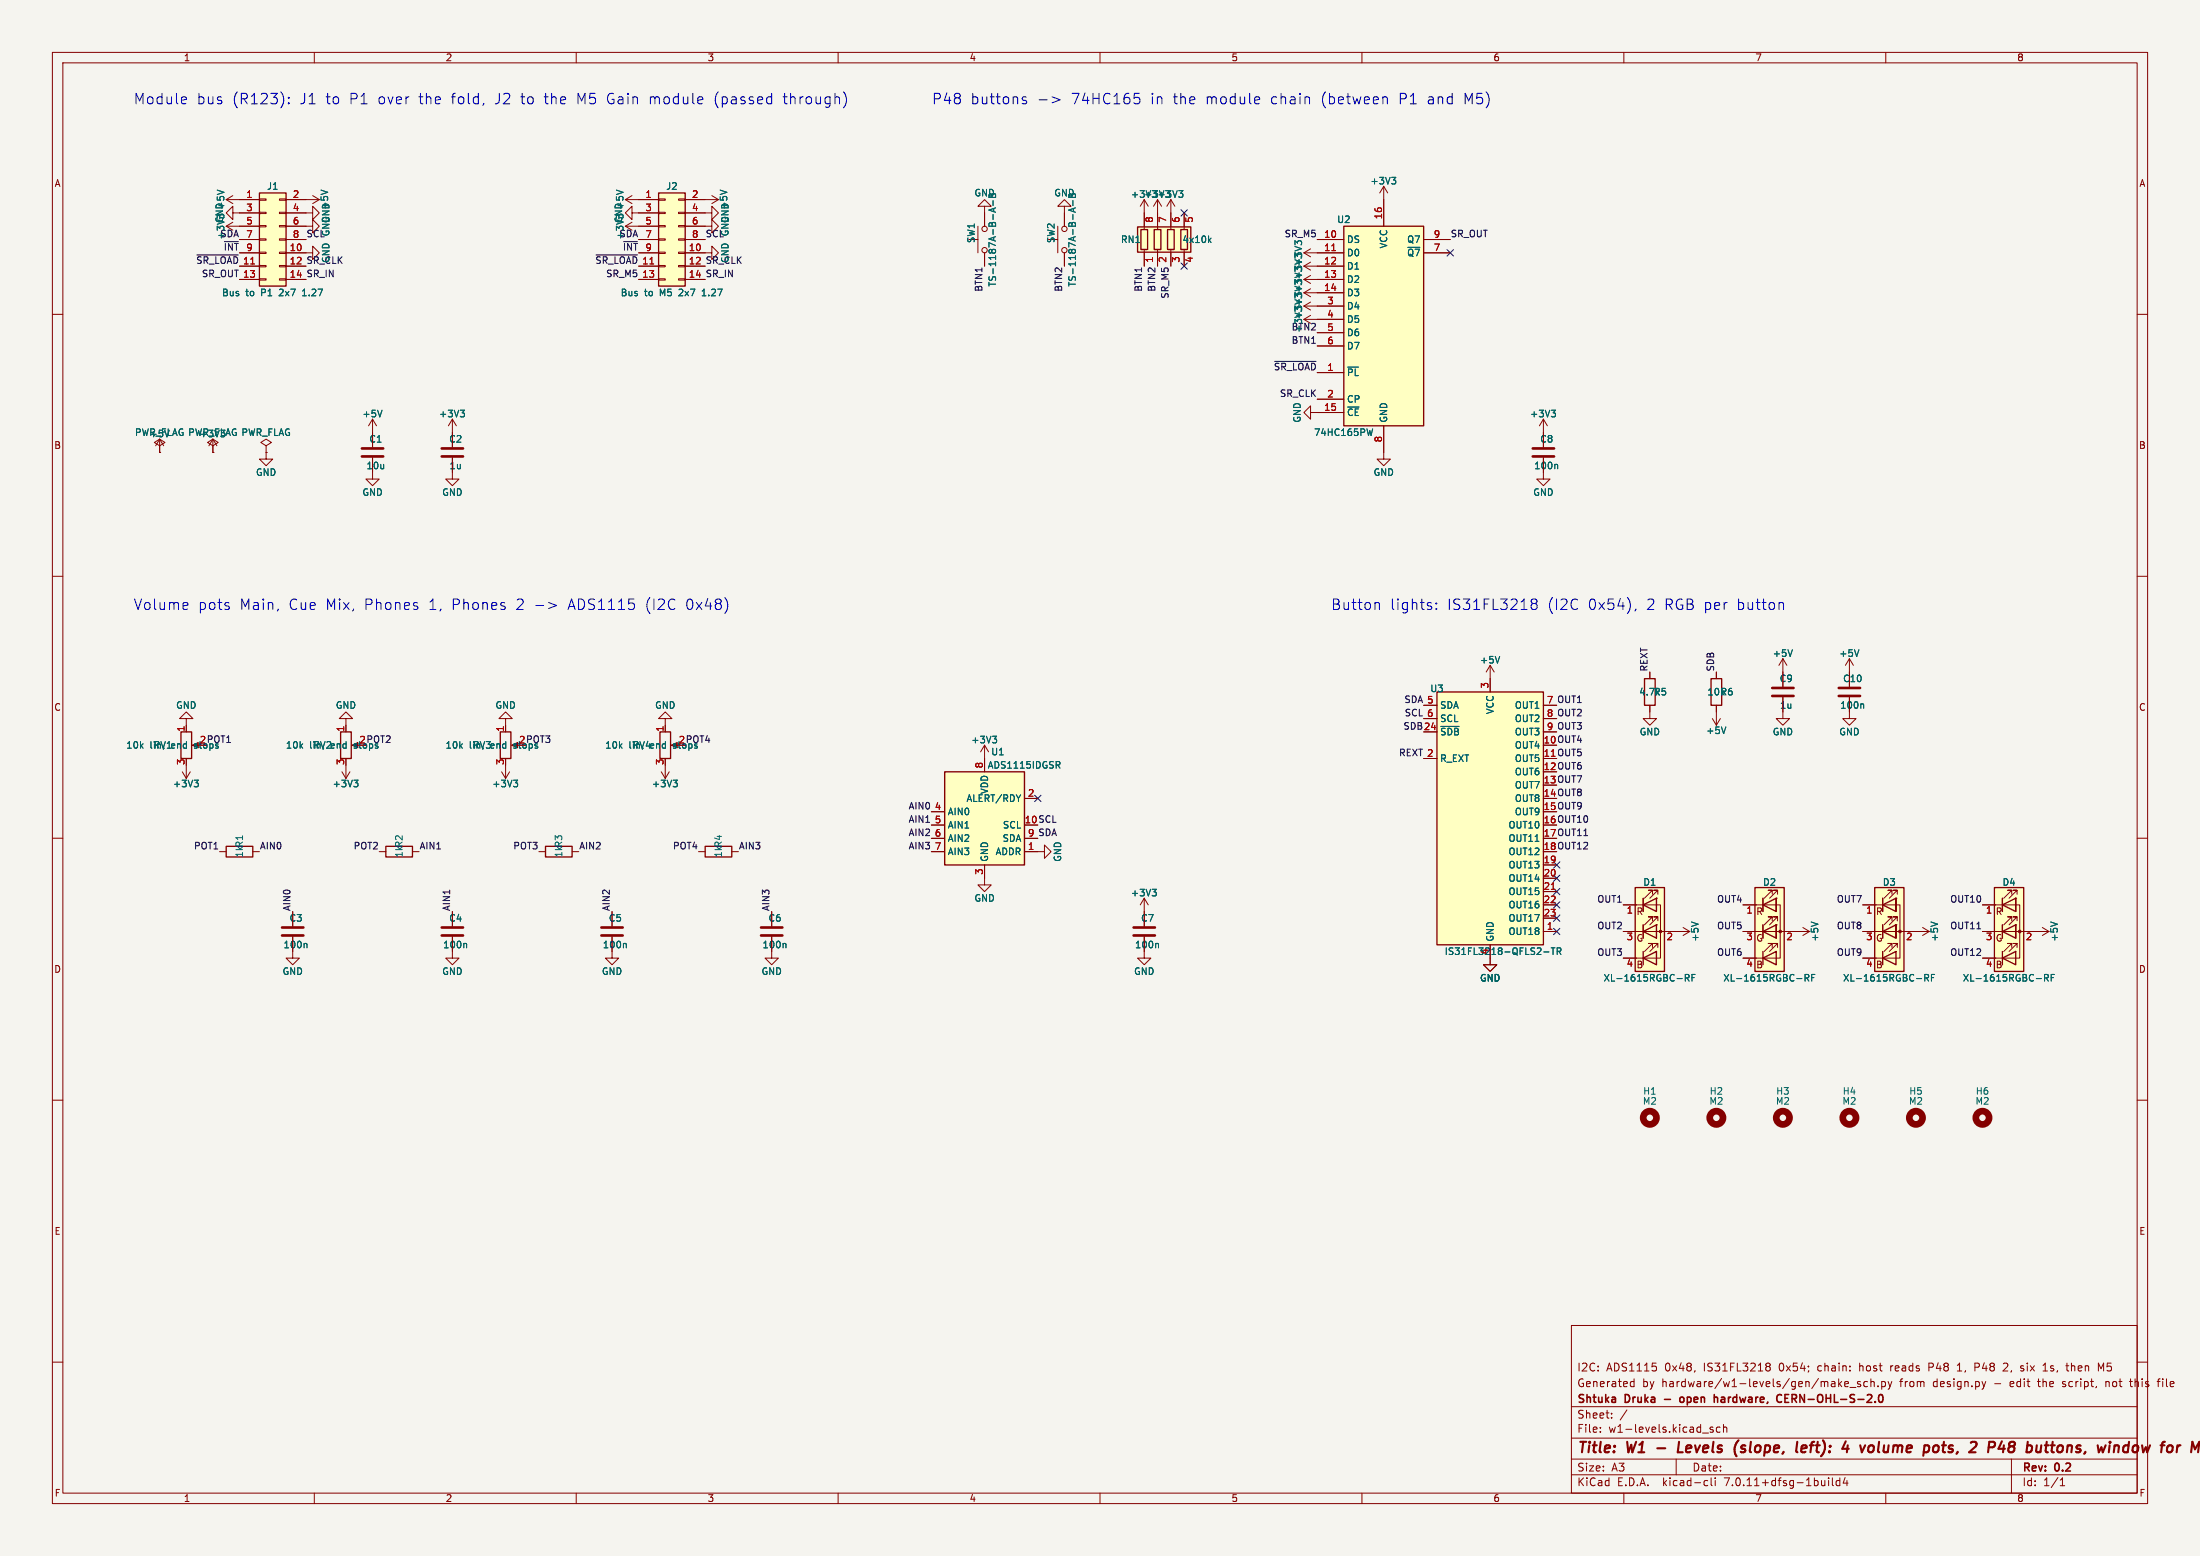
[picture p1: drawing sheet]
<svg xmlns="http://www.w3.org/2000/svg" width="420mm" height="297mm" viewBox="0 0 420 297" stroke-linecap="round" stroke-linejoin="round" font-family="sans-serif">
<path d="M0 0h420v297h-420z" fill="#f5f4ef" stroke="#f5f4ef" stroke-width=".19"/>
<g fill="none" stroke="#840000" stroke-width=".19">
<path d="M10 10h400v277h-400zM12 12h396v273h-396zM60 10v2M110 10v2M160 10v2M210 10v2M260 10v2M310 10v2M360 10v2M43.2 38.1h6.3M43.2 38.1l1.2 .8M44.4 37.3l-1.2 .8"/>
<path d="M49.5 38h1.3v.2h-1.3zM53.3 38h1.3v.2h-1.3zM54.6 38.1h6.4M59.7 37.3l1.3 .8M61 38.1l-1.3 .8M119.4 38.1l1.2 .8M119.4 38.1h6.3M120.6 37.3l-1.2 .8M125.7 38h1.3v.2h-1.3zM129.5 38h1.3v.2h-1.3zM130.8 38.1h6.4M135.9 37.3l1.3 .8"/>
<path d="M137.2 38.1l-1.3 .8M188 39.4h1.2l-1.2-1.3-1.3 1.3h1.3v3.8M203.2 39.4h1.3l-1.3-1.3-1.3 1.3h1.3v3.8M218.4 38.1v5.7M218.4 38.1l-.7 1.3M218.4 38.1l.8 1.3M221 38.1l-.8 1.3M221 38.1v5.7M221 38.1l.7 1.3M223.5 38.1v5.7M223.5 38.1l-.7 1.3M223.5 38.1l.8 1.3"/>
<path d="M264.2 35.6l-.8 1.2M264.2 35.6v7.6M264.2 35.6l.7 1.2M10 60h2M43.2 43.2h6.3M43.2 43.2l1.2 .7M44.4 40.6v-1.2l-1.2 1.2 1.2 1.3v-1.3h5.1M44.4 42.4l-1.2 .8M45.7 50.8h3.8M45.7 53.3h3.8M45.7 48.3h3.8M45.7 45.7h3.8"/>
<path d="M49.5 53.2h1.3v.3h-1.3zM49.5 50.7h1.3v.2h-1.3zM49.5 48.1h1.3v.3h-1.3zM49.5 45.6h1.3v.2h-1.3zM49.5 43.1h1.3v.2h-1.3zM49.5 40.5h1.3v.3h-1.3zM53.3 53.2h1.3v.3h-1.3zM53.3 50.7h1.3v.2h-1.3zM53.3 48.1h1.3v.3h-1.3zM53.3 45.6h1.3v.2h-1.3zM53.3 43.1h1.3v.2h-1.3zM53.3 40.5h1.3v.3h-1.3z"/>
<path d="M54.6 40.6h5.1v-1.2l1.3 1.2-1.3 1.3v-1.3M54.6 43.2h5.1v-1.3l1.3 1.3-1.3 1.3v-1.3M54.6 48.3h5.1v-1.3l1.3 1.3-1.3 1.2v-1.2M54.6 50.8h3.8M54.6 53.3h3.8M54.6 45.7h3.8M119.4 43.2l1.2 .7M119.4 43.2h6.3M120.6 40.6v-1.2l-1.2 1.2 1.2 1.3v-1.3h5.1M120.6 42.4l-1.2 .8M121.9 50.8h3.8M121.9 53.3h3.8"/>
<path d="M121.9 48.3h3.8M121.9 45.7h3.8M125.7 53.2h1.3v.3h-1.3zM125.7 50.7h1.3v.2h-1.3zM125.7 48.1h1.3v.3h-1.3zM125.7 45.6h1.3v.2h-1.3zM125.7 43.1h1.3v.2h-1.3zM125.7 40.5h1.3v.3h-1.3zM129.5 53.2h1.3v.3h-1.3zM129.5 50.7h1.3v.2h-1.3zM129.5 48.1h1.3v.3h-1.3zM129.5 45.6h1.3v.2h-1.3z"/>
<path d="M129.5 43.1h1.3v.2h-1.3zM129.5 40.5h1.3v.3h-1.3zM130.8 48.3h5.1v-1.3l1.3 1.3-1.3 1.2v-1.2M130.8 40.6h5.1v-1.2l1.3 1.2-1.3 1.3v-1.3M130.8 43.2h5.1v-1.3l1.3 1.3-1.3 1.3v-1.3M130.8 50.8h3.8M130.8 53.3h3.8M130.8 45.7h3.8M186.7 43.2v5.1M188 48.3v2.5M201.9 43.2v5.1M203.2 48.3v2.5"/>
<path d="M218.4 47.6v3.2M221 47.6v3.2M223.5 47.6v3.2M226.1 40.6v3.2M226.1 47.6v3.2M248.9 50.8l1.3 .8M248.9 50.8h7.6M248.9 55.9l1.3 .7M248.9 55.9h7.6M248.9 58.4l1.3 .8M248.9 58.4h7.6M248.9 53.3l1.3 .8"/>
<path d="M248.9 53.3h7.6M248.9 48.3l1.3 .7M248.9 48.3h7.6M250.2 50l-1.3 .8M250.2 55.1l-1.3 .8M250.2 57.7l-1.3 .7M250.2 52.6l-1.3 .7M250.2 47.5l-1.3 .8M251.5 45.7h5M271.8 48.3h5.1M271.8 45.7h5.1M408 60h2"/>
<path d="M248.9 61l1.3 .7M248.9 61h7.6M250.2 78.7v-1.2l-1.3 1.2 1.3 1.3v-1.3h6.3M250.2 60.2l-1.3 .8M251.5 71.1h5M251.5 76.2h5M251.5 63.5h5M251.5 66h5M30.5 85.1l1-.6-1-.7-1 .7 1 .6v1.3M30.5 86.4h.1M30.5 83.8l-.8 1.3M30.5 83.8v2.6"/>
<path d="M30.5 83.8l.7 1.3M40.6 85.1l1.1-.6-1.1-.7-1 .7 1 .6v1.3M40.6 86.4h.1M40.6 83.8l-.7 1.3M40.6 83.8v2.6M40.6 83.8l.8 1.3M50.8 86.4v1.2h1.3l-1.3 1.3-1.3-1.3h1.3M50.8 85.1l1-.6-1-.7-1 .7 1 .6v1.3M50.8 86.4h.1M71.1 87.4v4h1.3l-1.3 1.3-1.3-1.3h1.3M71.1 80v5.3M71.1 80l-.7 1.3"/>
<path d="M71.1 80l.8 1.3M86.4 87.4v4h1.2l-1.2 1.3-1.3-1.3h1.3M86.4 80v5.3M86.4 80l-.8 1.3M86.4 80l.7 1.3M264.2 81.3v6.3h1.2l-1.2 1.3-1.3-1.3h1.3M294.6 87.4v4h1.3l-1.3 1.3-1.2-1.3h1.2M294.6 80v5.3M294.6 80l-.7 1.3M294.6 80l.8 1.3M10 110h2M408 110h2"/>
<path d="M35.6 137.2h1.2l-1.2-1.3-1.3 1.3h1.3v2.5M66 137.2h1.3l-1.3-1.3-1.2 1.3h1.2v2.5M96.5 137.2h1.3l-1.3-1.3-1.3 1.3h1.3v2.5M127 137.2h1.3l-1.3-1.3-1.3 1.3h1.3v2.5M271.8 139.7h2.5M271.8 134.6h2.5M271.8 137.2h2.5M284.5 127l-.8 1.3M284.5 127v5.1M284.5 127l.7 1.3M294.6 139.7h2.6M294.6 134.6h2.6"/>
<path d="M294.6 137.2h2.6M315 134.6v2.6h1.2l-1.2 1.2-1.3-1.2h1.3M315 128.3v1.2M326.9 137.2l.8 1.2M327.7 128.3v1.2M327.7 134.6v3.8M328.4 137.2l-.7 1.2M340.4 133.1v4.1h1.2l-1.2 1.2-1.3-1.2h1.3M340.4 125.7l-.8 1.3M340.4 125.7v5.4M340.4 125.7l.7 1.3M353.1 133.1v4.1h1.2l-1.2 1.2-1.3-1.2h1.3"/>
<path d="M353.1 125.7v5.4M353.1 125.7l-.8 1.3M353.1 125.7l.7 1.3M10 160h2M34.8 147.3l.8 1.3M35.6 146.1v2.5M36.3 147.3l-.7 1.3M65.3 147.3l.7 1.3M66 146.1v2.5M66.8 147.3l-.8 1.3M95.8 147.3l.7 1.3M96.5 146.1v2.5"/>
<path d="M97.3 147.3l-.8 1.3M126.2 147.3l.8 1.3M127 146.1v2.5M127.8 147.3l-.8 1.3M177.8 154.9h2.5M177.8 157.5h2.5M188 142.2v5.1M188 142.2l-.8 1.3M188 142.2l.7 1.3M195.6 152.4h2.5M271.8 144.8h2.5M408 160h2"/>
<path d="M41.9 162.6h1.3M48.3 162.6h1.2M55.9 178.8v4.1h1.2l-1.2 1.3-1.3-1.3h1.3M55.9 174v2.8M72.4 162.6h1.3M78.7 162.6h1.3M86.4 178.8v4.1h1.2l-1.2 1.3-1.3-1.3h1.3M86.4 174v2.8M102.9 162.6h1.2M109.2 162.6h1.3M116.8 178.8v4.1h1.3l-1.3 1.3-1.2-1.3h1.2M116.8 174v2.8"/>
<path d="M133.3 162.6h1.3M139.7 162.6h1.3M147.3 178.8v4.1h1.3l-1.3 1.3-1.3-1.3h1.3M147.3 174v2.8M177.8 162.6h2.5M177.8 160h2.5M188 165.1v3.8h1.2l-1.2 1.3-1.3-1.3h1.3M195.6 162.6h3.8v-1.3l1.3 1.3-1.3 1.2v-1.2M195.6 160h2.5M218.4 178.8v4.1h1.3l-1.3 1.3-1.2-1.3h1.2M218.4 171.5v5.3M218.4 171.5l-.7 1.2"/>
<path d="M218.4 171.5l.8 1.2M294.6 177.8h2.6M294.6 165.1h2.6M294.6 167.6h2.6M294.6 170.2h2.6M294.6 172.7h2.6M294.6 175.3h2.6M309.9 172.7h7.1v10.2h-7.1M309.9 177.8h12.7M313.7 176.5v2.6M313.7 171.5v2.5M315.5 175.8v-.8h-.8h.8l-1.6 1.5"/>
<path d="M315.5 170.7v-.8h-.8h.8l-1.6 1.6M316.2 176.5v2.6zM316.2 176.5h.1M316.2 171.5v2.5zM316.2 171.5h.1M316.5 175.8v-.8h-.8h.8l-1.5 1.5M316.5 170.7v-.8h-.8h.8l-1.5 1.6M321.3 177l1.3 .8M322.6 177.8l-1.3 .8M332.7 172.7h7.2v10.2h-7.2M332.7 177.8h12.7M336.5 176.5v2.6"/>
<path d="M336.5 171.5v2.5M338.3 175.8v-.8h-.7h.7l-1.5 1.5M338.3 170.7v-.8h-.7h.7l-1.5 1.6M339.1 176.5v2.6zM339.1 176.5h.1M339.1 171.5v2.5zM339.1 171.5h.1M339.3 175.8v-.8h-.7h.7l-1.5 1.5M339.3 170.7v-.8h-.7h.7l-1.5 1.6M344.2 177l1.2 .8M345.4 177.8l-1.2 .8M355.6 172.7h7.1v10.2h-7.1"/>
<path d="M355.6 177.8h12.7M359.4 176.5v2.6M359.4 171.5v2.5M361.2 175.8v-.8h-.8h.8l-1.5 1.5M361.2 170.7v-.8h-.8h.8l-1.5 1.6M361.9 176.5v2.6zM361.9 176.5h.1M361.9 171.5v2.5zM361.9 171.5h.1M362.2 175.8v-.8h-.8h.8l-1.5 1.5M362.2 170.7v-.8h-.8h.8l-1.5 1.6M367 177l1.3 .8"/>
<path d="M368.3 177.8l-1.3 .8M378.5 172.7h7.1v10.2h-7.1M378.5 177.8h12.7M382.3 176.5v2.6M382.3 171.5v2.5M384 175.8v-.8h-.7h.7l-1.5 1.5M384 170.7v-.8h-.7h.7l-1.5 1.6M384.8 176.5v2.6zM384.8 176.5h.1M384.8 171.5v2.5zM384.8 171.5h.1M385.1 175.8v-.8h-.8h.8l-1.6 1.5"/>
<path d="M385.1 170.7v-.8h-.8h.8l-1.6 1.6M389.9 177l1.3 .8M391.2 177.8l-1.3 .8M284.5 180.3v3.9h1.2l-1.2 1.2-1.3-1.2h1.3M315.5 180.8v-.7h-.8h.8l-1.6 1.5M316.5 180.8v-.7h-.8h.8l-1.5 1.5M338.3 180.8v-.7h-.7h.7l-1.5 1.5M339.3 180.8v-.7h-.7h.7l-1.5 1.5M361.2 180.8v-.7h-.8h.8l-1.5 1.5M362.2 180.8v-.7h-.8h.8l-1.5 1.5M384 180.8v-.7h-.7h.7l-1.5 1.5M385.1 180.8v-.7h-.8h.8l-1.6 1.5"/>
<path d="M10 210h2M408 210h2M10 260h2M300 253h108v32h-108zM408 260h2M300 278.5h108M300 274.5h108M300 268.5h108M305.5 273.2v.2M305.5 272.5v.1M307.7 270.5v.2M307.7 269.8v.1"/>
<path d="M310.6 269.1l-1.3 1.9M311.4 264.6h.5M311.4 263.8h.5M311.9 263.2v1.5M316.2 260.9v.6M320 278.5v3M323.6 261.6l-.1 .2M327 272.5l-.3-.1-.3 .2 .1 .2 .5 .2v.3h-.6M328.4 272.5l-.5-.1-.2 .3 .1 .6h.6M329 272.5l.2-.1 .4 .1 .1 .9M329 271.9v1.5M337.4 260.2l.4 .1 .1 .2-.2 .3"/>
<path d="M337.4 260.8h.3M337.7 260.8l.2 .2v.4l-.1 .2-.4 .1M353.2 264.8h1.1M355.2 263.8l-.4-.1-.2 .2 .1 .2 .5 .2v.3h-.6M356.5 263.8l-.4-.1-.3 .3 .1 .6h.6M357.2 263.8l.2-.1 .3 .1 .1 .9M357.2 263.2v1.5M358.5 264.5v.2M359.2 263.8l.5-.1 .2 .3-.1 .6h-.6M359.2 263.7v1.5M360.4 263.7l.4 1M360.8 264.7l-.4 .5"/>
<path d="M360.9 260.7v1M361.1 260.8l-.2 .2M361.2 263.7l-.4 1M368.2 261h.6M368.8 260.2h-.6v1.5M373.7 261.7h.8M373.7 260.6l.4-.4v1.5M377 261h.6M377.6 260.2h-.6v1.5M379.1 263.7l-.4 1M383.2 260.3l-.5-.1-.3 .1M383.2 260.8l-.8 .9h.9"/>
<path d="M384 278.5v6.5M385.9 261.2l.4 .1 .1 .2-.2 .2h-.3M385.9 260.7l.4 .1M388.9 263.7h.6M390 261.7h.9M393.7 264.6l.5 .1M393.9 263.7l-.2 .2 .2 .3M395.4 260.2v1.5M395.7 260.7l-.3 .1M400.6 260.2l.5 1.1 .5-1.1v1.5M402 263.7v1M402.4 263.7l-.4 .1"/>
<path d="M406.5 263.7h.6M406.7 263.2v1.3l.4 .2M411.8 263.7h.6M412.4 263.2l-.4 .2v1.3M60 285v2M110 285v2M160 285v2M210 285v2M260 285v2M300 281.5h108M310 285v2M325.6 282.6l.4 .1"/>
<path d="M326 283.5l-.4 .1M326.7 282.1v1.3l.2 .2M327.4 282.1v.1M327.4 282.6v1M349.1 282.1v.1M349.1 282.6v1M349.8 282.1v1.3l.2 .2M351.2 282.7l-.4-.1-.3 .3 .2 .6h.5M351.2 282.1v1.5M352.2 282l-.3 1.1h.9M352.6 282.6v1M360 285v2"/>
<path d="M393.3 283.6h.9M393.3 282.5l.4-.4v1.5"/>
<circle cx="188" cy="43.7" r=".51"/>
<circle cx="188" cy="47.8" r=".51"/>
<circle cx="203.2" cy="43.7" r=".51"/>
<circle cx="203.2" cy="47.8" r=".51"/>
</g>
<g fill="none" stroke="#840000" stroke-width=".4">
<path d="M316.4 276.4h1.5M320.5 275.2l-.2 2h.9M331.9 274.9l-.3 .4M332.3 277.1l.6 .1M333 275.9l-.5 .1-.1 .3 .3 .2h.2M343.9 276.5l1-.2-.1-.3-.5-.1-.4 .3v.9h.8M358.7 275.2l-.2 1.7 .3 .3M370.7 275.9h.8M371.1 275.2l-.2 1.7 .1 .2 .3 .1M371.9 277.1l.2 .1M379.8 275.2l.9 .1a.58 .58 0 0 1-.3 1M382.2 275.1l-.7 1.4h1.3"/>
<path d="M392.8 276.3a.55 .55 0 0 1 .5-.4 .55 .55 0 0 1 .5 .4v.5a.6 .6 0 0 1-.9 .3M407.3 276.1a.52 .52 0 0 1 .5-.2 .52 .52 0 0 1 .4 .4l-.1 .5a.55 .55 0 0 1-.5 .4 .55 .55 0 0 1-.5-.4z"/>
</g>
<path d="M321.4 266.8l-.4-.1-.3 .3 .1 .6 .4 .1 .2-.2M327.3 266.2v1.5M327.5 266.7l.4 .2v.8M339.5 266.3l.3-.1 .3 .1M340.1 267.5l-.3 .2-.3-.1M340.8 266.9h.5M341.5 266.2h-.7v1.5h.7M359 266.2a.8 .8 0 0 1 .5 .7 .8 .8 0 0 1-.5 .8" fill="none" stroke="#840000" stroke-width=".3"/>
<g fill="none" stroke="#840000" stroke-width="1.3">
<circle cx="315" cy="213.4" r="1.27"/>
<circle cx="327.7" cy="213.4" r="1.27"/>
<circle cx="340.4" cy="213.4" r="1.27"/>
<circle cx="353.1" cy="213.4" r="1.27"/>
<circle cx="365.8" cy="213.4" r="1.27"/>
<circle cx="378.5" cy="213.4" r="1.27"/>
</g>
<g fill="none" stroke="#006464" stroke-width=".19">
<path d="M41.5 36.3l1.2 .4M61.3 36.3l1.3 .4M117.7 36.3l1.2 .4M137.5 36.3l1.3 .4M189.6 38.3v.9M189.7 39.8v.6M190.1 39.7l-1.3 .4 1.3 .4M204.8 38.3v.9M204.9 39.8v.6M205.3 39.7l-1.3 .4 1.3 .4M225 36.4h.8l-.4 .5M225.6 36.9l.2 .2v.3l-.2 .3"/>
<path d="M265.7 33.9h.8l-.5 .4M266.2 34.3l.3 .3v.3l-.3 .2M57.8 56.5h.7M57.9 55.5l-.1 .1M134 56.5h.8M134.2 55.5l-.2 .1M189.6 40.9v1M204.8 40.9v1M230.8 45.8l.4 .5M231.2 45.5l-.5 .4M247.2 58.4v1M247.2 58.7l.5 .4v-.2"/>
<path d="M247.2 59.8l1.3 .4M247.7 46.4l-.5-.4v.7M248 59.7v1M248.5 59l-.1 .2M248.5 58.9l-.1 .5M72.9 78.3l-.4 1.3M87.9 78.3h.8l-.5 .5M88.4 78.8l.3 .2v.3l-.3 .3M247.5 60.2h1M248.5 61.6v-.4l-.3-.2h-.4l-.1 .4-.5-.4v.7M248.5 60.2l-1.3 .4M257.3 70.1h2"/>
<path d="M296.2 78.3h.7l-.4 .5M296.7 78.8l.2 .2v.3l-.2 .3M262 81.9l-.3 1.2-.2-.9M297.2 88.6l.2 .2v.7M275.1 138.7h3.5M286.3 125.3l-.4 1.3M329.5 138.8l-.4 1.2M342.2 124l-.4 1.3M354.9 124l-.4 1.3M355.6 134.4l.2 .1v.7M37.1 148.9h.8l-.5 .5M37.6 149.4l.3 .2v.3l-.3 .3"/>
<path d="M67.6 148.9h.7l-.4 .5M68.1 149.4l.2 .2v.3l-.2 .3M98 148.9h.8l-.4 .5M98.6 149.4l.2 .2v.3l-.2 .3M128.5 148.9h.8l-.4 .5M129.1 149.4l.2 .2v.3l-.2 .3M189.5 140.5h.8l-.5 .5M190 141l.3 .3v.3l-.3 .2M201.9 146l.5 .6M202.1 145.4l.3 .2-.1 .3-.2 .1M220 169.7h.7l-.4 .5M220.5 170.2l.2 .3v.3l-.2 .2"/>
<path d="M322.9 176l1.3 .4M345.8 176l1.2 .4M368.6 176l1.3 .4M391.5 176l1.3 .4M58.4 180.1l.2 .2v.6M88.9 180.1l.2 .2v.6M119.4 180.1l.2 .2v.6M149.9 180.1l.1 .2v.6M221 180.1l.2 .2v.6M294.7 181.7h1M296.1 180.9h.7M296.5 180.9v1.3"/>
<path d="M297.3 181.6l.6-.1 .1-.2-.1-.3-.6-.1v1.3M297.6 181.6l.4 .6M321.7 186.7l.6-.1 .2-.2-.1-.3-.7-.1v1.3M322 186.7l.5 .6M323 186.6h.4M323.6 186h-.6v1.3M344.6 186.7l.6-.1 .1-.2v-.3l-.7-.1v1.3M344.9 186.7l.4 .6M345.9 186.6h.4M346.5 186h-.6v1.3M367.5 186.7l.6-.1 .1-.2-.1-.3-.6-.1v1.3M367.8 186.7l.4 .6"/>
<path d="M368.7 186.6h.4M369.3 186h-.6v1.3M390.3 186.7l.6-.1 .1-.2v-.3l-.7-.1v1.3M390.6 186.7l.4 .6M391.6 186.6h.4M392.2 186h-.6v1.3"/>
</g>
<g fill="#ffffc2" stroke="#ffffc2" stroke-width=".19">
<path d="M217.2 43.3h10.1v4.8h-10.1z"/>
<path d="M180.3 147.3h15.3v17.8h-15.3z"/>
<path d="M274.3 132.1h20.3v48.2h-20.3z"/>
<path d="M256.5 43.2h15.3v38.1h-15.3z"/>
<path d="M380.7 169.4h5.6v16h-5.6z"/>
<path d="M125.7 36.8h5.1v17.8h-5.1z"/>
<path d="M335 169.4h5.6v16h-5.6z"/>
<path d="M357.9 169.4h5.6v16h-5.6z"/>
<path d="M49.5 36.8h5.1v17.8h-5.1z"/>
<path d="M312.2 169.4h5.6v16h-5.6z"/>
</g>
<g fill="none" stroke="#840000" stroke-width=".25">
<path d="M49.5 36.8h5.1v17.8h-5.1zM125.7 36.8h5.1v17.8h-5.1zM217.2 43.3h10.1v4.8h-10.1zM217.8 43.8h1.3v3.8h-1.3zM220.3 43.8h1.3v3.8h-1.3zM222.9 43.8h1.3v3.8h-1.3zM225.4 43.8h1.3v3.8h-1.3zM256.5 43.2h15.3v38.1h-15.3zM34.5 139.7h2.1v5.1h-2.1zM65 139.7h2.1v5.1h-2.1zM95.5 139.7h2v5.1h-2zM126 139.7h2v5.1h-2z"/>
<path d="M274.3 132.1h20.3v48.2h-20.3zM313.9 129.5h2.1v5.1h-2.1zM326.6 129.5h2.1v5.1h-2.1zM180.3 147.3h15.3v17.8h-15.3zM43.2 161.5h5.1v2.1h-5.1zM73.7 161.5h5v2.1h-5zM104.1 161.5h5.1v2.1h-5.1zM134.6 161.5h5.1v2.1h-5.1zM312.2 169.4h5.6v16h-5.6zM313.7 177.8l2.5-1.3v2.6zM313.7 172.7l2.5-1.2v2.5zM313.7 171.5v2.5"/>
<path d="M313.7 176.5v2.6M335 169.4h5.6v16h-5.6zM336.5 177.8l2.6-1.3v2.6zM336.5 172.7l2.6-1.2v2.5zM336.5 171.5v2.5M336.5 176.5v2.6M357.9 169.4h5.6v16h-5.6zM359.4 177.8l2.5-1.3v2.6zM359.4 172.7l2.5-1.2v2.5zM359.4 171.5v2.5M359.4 176.5v2.6M380.7 169.4h5.6v16h-5.6z"/>
<path d="M382.3 177.8l2.5-1.3v2.6zM382.3 172.7l2.5-1.2v2.5zM382.3 171.5v2.5M382.3 176.5v2.6M313.7 182.9l2.5-1.3v2.6zM313.7 181.6v2.6M336.5 182.9l2.6-1.3v2.6zM336.5 181.6v2.6M359.4 182.9l2.5-1.3v2.6zM359.4 181.6v2.6M382.3 182.9l2.5-1.3v2.6zM382.3 181.6v2.6"/>
</g>
<g fill="none" stroke="#840000" stroke-width=".51">
<path d="M69.1 87.1h4.1M69.1 85.6h4.1M84.3 87.1h4.1M84.3 85.6h4.1M292.6 87.1h4.1M292.6 85.6h4.1M338.3 132.8h4.1M338.3 131.3h4.1M351 132.8h4.1M351 131.3h4.1M53.8 178.6h4.1M53.8 177h4.1"/>
<path d="M84.3 178.6h4.1M84.3 177h4.1M114.8 178.6h4.1M114.8 177h4.1M145.3 178.6h4.1M145.3 177h4.1M216.4 178.6h4.1M216.4 177h4.1"/>
</g>
<path d="M47.9 50.4h.7M124.1 50.4h.7M254.2 47.8h.8M296.2 169.8h.7" fill="none" stroke="#a90000" stroke-width=".19"/>
<g fill="#840000" stroke="#840000" stroke-width=".19">
<path d="M36.7 142.2l1.1-.5v1z"/>
<path d="M128.1 142.2l1.2-.5v1z"/>
<path d="M67.2 142.2l1.1-.5v1z"/>
<path d="M97.7 142.2l1.1-.5v1z"/>
<circle cx="385.6" cy="177.8" r=".25"/>
<circle cx="339.9" cy="177.8" r=".25"/>
<circle cx="362.7" cy="177.8" r=".25"/>
<circle cx="317" cy="177.8" r=".25"/>
</g>
<path d="M37.6 48.7h7.9M113.8 48.7h7.9M243.3 69h7.9" fill="none" stroke="#0f0f0f" stroke-width=".19"/>
<g fill="none" stroke="#0000c2" stroke-width=".19">
<path d="M35.3 18.5l.2 .1 .1 .4-1 .2M35.5 19.7l-.2 .1M55.1 19.6v.2M55.1 18.6v.2M92.4 19.7l-.1 .3M161.1 17.6a2.35 2.35 0 0 1 0 2.9M195.1 18.9l.3 .3h.5l.1 .2-.1 .3-.2 .1-.6-.1M195.9 18.6l-.5-.1-.3 .3M198.4 19.1h1.5M200.9 18.5l1.5 .6-1.5 .5M216.6 17.8h.9M216.8 18.6h.4l.4 .4v.4l-.2 .3-.6 .1"/>
<path d="M240.2 18.5l.2 .1 .1 .4-1 .2M240.4 19.7l-.2 .1M264.6 18.5l.3 .3v1M35.6 115l.2 .1 .1 .4-1 .2M35.8 116.2l-.2 .1M104.7 115l1.6 .6-1.6 .5M262.8 115l.4 .1 .1 .2v1M273.2 115.8v.4M274.2 116.1v.2M274.2 116.1l-.1 .1 .1 .1M274.2 115.1v.2M274.2 115.1l-.1 .1 .1 .1"/>
<path d="M292.7 115.2l-.4-.4 .1-.3 .3-.2h.4l.3 .4-.1 .3-.2 .2M292.7 115.2l-.4 .4v.4l.4 .3 .5-.1 .2-.2-.1-.6-.2-.2M292.7 115.2h.4M312.3 116.2l-.2 .4M340.2 115l.3 .3v1"/>
</g>
<g fill="none" stroke="#000084" stroke-width=".19">
<path d="M225.5 40l1.2 1.2M225.5 50.2l1.2 1.2M226.7 40l-1.2 1.2M226.7 50.2l-1.2 1.2M276.3 47.7l1.2 1.2M277.5 47.7l-1.2 1.2M197.5 151.8l1.2 1.2M198.7 151.8l-1.2 1.2M296.6 174.7l1.2 1.2M296.6 172.1l1.2 1.2M296.6 177.2l1.2 1.2M296.6 167l1.2 1.2"/>
<path d="M296.6 169.6l1.2 1.2M296.6 164.5l1.2 1.2M297.8 174.7l-1.2 1.2M297.8 172.1l-1.2 1.2M297.8 177.2l-1.2 1.2M297.8 167l-1.2 1.2M297.8 169.6l-1.2 1.2M297.8 164.5l-1.2 1.2"/>
</g>
<g font-size="2.8" fill="#0000c2">
<text x="25.4" y="20.1">Module</text>
<text x="37.5" y="20.1">bus</text>
<text x="44.3" y="20.1">(R123):</text>
<text x="57.2" y="20.1">J1</text>
<text x="62.2" y="20.1">to</text>
<text x="66.7" y="20.1">P1</text>
<text x="72.2" y="20.1">over</text>
<text x="80.1" y="20.1">the</text>
<text x="86.3" y="20.1">fold,</text>
<text x="94.7" y="20.1">J2</text>
<text x="99.7" y="20.1">to</text>
<text x="104.2" y="20.1">the</text>
<text x="110.5" y="20.1">M5 Gain</text>
<text x="124.4" y="20.1">module</text>
<text x="136.8" y="20.1">(passed</text>
<text x="150.1" y="20.1">through)</text>
<text x="177.8" y="20.1">P48</text>
<text x="185.2" y="20.1">buttons</text>
<text x="204.4" y="20.1">74HC165</text>
<text x="219.6" y="20.1">in</text>
<text x="224" y="20.1">the</text>
<text x="230.2" y="20.1">module</text>
<text x="242.7" y="20.1">chain</text>
<text x="252.4" y="20.1">(between</text>
<text x="267.3" y="20.1">P1</text>
<text x="272.8" y="20.1">and</text>
<text x="279.8" y="20.1">M5)</text>
<text x="25.4" y="116.6">Volume</text>
<text x="37.7" y="116.6">pots</text>
<text x="45.7" y="116.6">Main,</text>
<text x="55.1" y="116.6">Cue</text>
<text x="62.2" y="116.6">Mix,</text>
<text x="69.6" y="116.6">Phones</text>
<text x="81.9" y="116.6">1,</text>
<text x="86.4" y="116.6">Phones</text>
<text x="98.7" y="116.6">2 -&gt;</text>
<text x="108.7" y="116.6">ADS1115</text>
<text x="123.6" y="116.6">(I2C</text>
<text x="131.3" y="116.6">0x48)</text>
<text x="254" y="116.6">Button</text>
<text x="265.3" y="116.6">lights:</text>
<text x="276.2" y="116.6">IS31FL3218</text>
<text x="295.4" y="116.6">(I2C</text>
<text x="303.2" y="116.6">0x54),</text>
<text x="314.4" y="116.6">2 RGB per</text>
<text x="331.8" y="116.6">button</text>
</g>
<g font-size="2.8" fill="#840000">
<text x="301" y="277.9">Title:</text>
<text x="310.6" y="277.9">W1</text>
<text x="322" y="277.9">Levels</text>
<text x="333.5" y="277.9">(slope,</text>
<text x="346.1" y="277.9">left):</text>
<text x="355.8" y="277.9">4</text>
<text x="360" y="277.9">volume</text>
<text x="372.9" y="277.9">pots,</text>
<text x="382.6" y="277.9">2</text>
<text x="386.8" y="277.9">P48</text>
<text x="394.9" y="277.9">buttons,</text>
<text x="409.4" y="277.9">window</text>
</g>
<g font-size="2.1" fill="#840000">
<text x="301" y="262">I2C:</text>
<text x="306.6" y="262">ADS1115</text>
<text x="317.9" y="262">0x48,</text>
<text x="325.4" y="262">IS31FL3218</text>
<text x="339.9" y="262">0x54;</text>
<text x="347.4" y="262">chain:</text>
<text x="355.5" y="262">host</text>
<text x="361.6" y="262">reads</text>
<text x="369" y="262">P48</text>
<text x="374.7" y="262">1,</text>
<text x="378.1" y="262">P48</text>
<text x="383.8" y="262">2,</text>
<text x="387.2" y="262">six</text>
<text x="391.7" y="262">1s,</text>
<text x="396.3" y="262">then</text>
<text x="402.5" y="262">M5</text>
<text x="301" y="268.2">Shtuka</text>
<text x="301" y="265">Generated</text>
<text x="310.3" y="268.2">Druka</text>
<text x="313.5" y="265">by</text>
<text x="317.3" y="265">hardware/w1-levels/gen/make_sch.py</text>
<text x="318.4" y="268.2">-</text>
<text x="322" y="268.2">open</text>
<text x="329.1" y="268.2">hardware,</text>
<text x="341.7" y="268.2">CERN-OHL-S-2.0</text>
<text x="362.9" y="265">from</text>
<text x="369.3" y="265">design.py</text>
<text x="381.1" y="265">-</text>
<text x="384.3" y="265">edit</text>
<text x="389.8" y="265">the</text>
<text x="394.6" y="265">script,</text>
<text x="403" y="265">not</text>
<text x="407.8" y="265">this</text>
<text x="413.3" y="265">file</text>
<text x="301" y="273.7">File:</text>
<text x="301" y="271">Sheet:</text>
<text x="307.1" y="273.7">w1-levels.kicad_sch</text>
<text x="301" y="281.1">Size:</text>
<text x="307.6" y="281.1">A3</text>
<text x="323" y="281.1">Date:</text>
<text x="386" y="281.3">Rev:</text>
<text x="392.4" y="281.3">0.2</text>
<text x="301" y="283.9">KiCad</text>
<text x="308.7" y="283.9">E.D.A.</text>
<text x="317.6" y="283.9">kicad-cli</text>
<text x="329.5" y="283.9">7.0.11+dfsg-1build4</text>
<text x="386" y="283.9">Id:</text>
<text x="390.1" y="283.9">1/1</text>
</g>
<g font-size="1.8" fill="#840000">
<text x="35" y="11.9">1</text>
<text x="85" y="11.9">2</text>
<text x="135" y="11.9">3</text>
<text x="185" y="11.9">4</text>
<text x="235" y="11.9">5</text>
<text x="285" y="11.9">6</text>
<text x="335" y="11.9">7</text>
<text x="385" y="11.9">8</text>
<text x="10.3" y="35.9">A</text>
<text x="408.3" y="35.9">A</text>
<text x="10.3" y="85.9">B</text>
<text x="408.2" y="85.9">B</text>
<text x="10.3" y="135.9">C</text>
<text x="408.2" y="135.9">C</text>
<text x="294.6" y="142">10 OUT4</text>
<text x="294.6" y="147.1">12 OUT6</text>
<text x="294.6" y="149.6">13 OUT7</text>
<text x="294.6" y="152.1">14 OUT8</text>
<text x="294.6" y="154.7">15 OUT9</text>
<text x="195.5" y="157.2">10 SCL</text>
<text x="294.6" y="157.2">16 OUT10</text>
<text x="294.6" y="159.8">17 OUT11</text>
<text x="294.6" y="162.3">18 OUT12</text>
<text x="312.3" y="179.9">G</text>
<text x="312.3" y="174.9">R</text>
<text x="335.2" y="179.9">G</text>
<text x="335.2" y="174.9">R</text>
<text x="358" y="179.9">G</text>
<text x="358" y="174.9">R</text>
<text x="380.9" y="179.9">G</text>
<text x="380.9" y="174.9">R</text>
<text x="10.3" y="185.9">D</text>
<text x="312.3" y="185">B</text>
<text x="335.2" y="185">B</text>
<text x="358" y="185">B</text>
<text x="380.9" y="185">B</text>
<text x="408.2" y="185.9">D</text>
<text x="10.3" y="235.9">E</text>
<text x="408.3" y="235.9">E</text>
<text x="10.3" y="285.9">F</text>
<text x="35" y="286.9">1</text>
<text x="85" y="286.9">2</text>
<text x="135" y="286.9">3</text>
<text x="185" y="286.9">4</text>
<text x="235" y="286.9">5</text>
<text x="285" y="286.9">6</text>
<text x="335" y="286.9">7</text>
<text x="385" y="286.9">8</text>
<text x="408.3" y="285.9">F</text>
</g>
<g font-size="1.8" fill="#006464">
<text x="261.5" y="35.4">+3V3</text>
<text x="43" y="40.1" transform="rotate(-90 43 40.1)">+5V</text>
<text x="50.9" y="36.4">J1</text>
<text x="119.2" y="40.1" transform="rotate(-90 119.2 40.1)">+5V</text>
<text x="127.1" y="36.4">J2</text>
<text x="185.9" y="37.7">GND</text>
<text x="201.2" y="37.7">GND</text>
<text x="215.8" y="37.9">+3V3 +3V3</text>
<text x="218.3" y="37.9">+3V3</text>
<text x="41.9" y="45.4">SDA</text>
<text x="42.8" y="42.7" transform="rotate(-90 42.8 42.7)">GND</text>
<text x="43" y="45.8" transform="rotate(-90 43 45.8)">+3V3</text>
<text x="58.4" y="45.4">SCL</text>
<text x="63.1" y="42.7" transform="rotate(-90 63.1 42.7)">GND</text>
<text x="118.1" y="45.4">SDA</text>
<text x="119" y="42.7" transform="rotate(-90 119 42.7)">GND</text>
<text x="119.2" y="45.8" transform="rotate(-90 119.2 45.8)">+3V3</text>
<text x="134.6" y="45.4">SCL</text>
<text x="139.3" y="42.7" transform="rotate(-90 139.3 42.7)">GND</text>
<text x="186.3" y="46.5" transform="rotate(-90 186.3 46.5)">SW1</text>
<text x="201.5" y="46.5" transform="rotate(-90 201.5 46.5)">SW2</text>
<text x="213.9" y="46.6">RN1</text>
<text x="225.7" y="46.6">4x10k</text>
<text x="245.1" y="45.4">SR_M5</text>
<text x="255.2" y="42.8">U2</text>
<text x="257" y="46.6">DS</text>
<text x="265" y="47.5" transform="rotate(-90 265 47.5)">VCC</text>
<text x="268.5" y="46.6">Q7</text>
<text x="58.4" y="50.5">SR_CLK</text>
<text x="63.1" y="50.3" transform="rotate(-90 63.1 50.3)">GND GND +5V</text>
<text x="134.6" y="50.5">SR_CLK</text>
<text x="139.3" y="50.3" transform="rotate(-90 139.3 50.3)">GND GND +5V</text>
<text x="248.8" y="50.9" transform="rotate(-90 248.8 50.9)">+3V3</text>
<text x="257" y="49.1">D0</text>
<text x="257" y="51.7">D1</text>
<text x="268.5" y="49.1">~{Q7}</text>
<text x="42.3" y="56.7">Bus</text>
<text x="46.9" y="56.7">to</text>
<text x="50" y="56.7">P1</text>
<text x="53.6" y="56.7">2x7</text>
<text x="58.2" y="56.7">1.27</text>
<text x="118.4" y="56.7">Bus</text>
<text x="123" y="56.7">to</text>
<text x="126.1" y="56.7">M5</text>
<text x="129.9" y="56.7">2x7</text>
<text x="134.5" y="56.7">1.27</text>
<text x="190.3" y="54.8" transform="rotate(-90 190.3 54.8)">TS-1187A-B-A-B</text>
<text x="205.6" y="54.8" transform="rotate(-90 205.6 54.8)">TS-1187A-B-A-B</text>
<text x="248.8" y="58.5" transform="rotate(-90 248.8 58.5)">+3V3 +3V3</text>
<text x="257" y="54.2">D2</text>
<text x="257" y="56.7">D3</text>
<text x="257" y="59.3">D4</text>
<text x="246.5" y="63.2">BTN2</text>
<text x="257" y="61.8">D5</text>
<text x="257" y="64.4">D6</text>
<text x="257" y="72">~{PL}</text>
<text x="257" y="66.9">D7</text>
<text x="257" y="77.1">CP</text>
<text x="25.7" y="83.4">PWR_FLAG PWR_FLAG PWR_FLAG</text>
<text x="28.4" y="83.7">+5V</text>
<text x="38" y="83.7">+3V3</text>
<text x="69.1" y="79.9">+5V</text>
<text x="83.7" y="79.9">+3V3</text>
<text x="248.5" y="80.8" transform="rotate(-90 248.5 80.8)">GND</text>
<text x="250.8" y="83.4">74HC165PW</text>
<text x="257" y="79.6">~{CE}</text>
<text x="265" y="80.8" transform="rotate(-90 265 80.8)">GND</text>
<text x="292" y="79.9">+3V3</text>
<text x="69.9" y="89.8">10u</text>
<text x="70.4" y="84.7">C1</text>
<text x="85.7" y="84.7">C2</text>
<text x="85.7" y="89.8">1u</text>
<text x="292.8" y="89.8">100n</text>
<text x="293.9" y="84.7">C8</text>
<text x="48.8" y="91">GND</text>
<text x="69.1" y="94.8">GND</text>
<text x="84.3" y="94.8">GND</text>
<text x="262.1" y="91">GND</text>
<text x="292.6" y="94.8">GND</text>
<text x="338.3" y="125.6">+5V</text>
<text x="351" y="125.6">+5V</text>
<text x="282.4" y="126.8">+5V</text>
<text x="339.7" y="130.4">C9</text>
<text x="351.7" y="130.4">C10</text>
<text x="33.5" y="135.5">GND</text>
<text x="64" y="135.5">GND</text>
<text x="94.5" y="135.5">GND</text>
<text x="125" y="135.5">GND</text>
<text x="272.9" y="132.3">U3</text>
<text x="274.8" y="135.5">SDA</text>
<text x="285.3" y="136.4" transform="rotate(-90 285.3 136.4)">VCC</text>
<text x="289.1" y="135.5">OUT1</text>
<text x="312.8" y="132.9">4.7kR5</text>
<text x="325.8" y="132.9">10kR6</text>
<text x="339.7" y="135.5">1u</text>
<text x="351.2" y="135.5">100n</text>
<text x="24" y="143.1">10k</text>
<text x="28.6" y="143.1">lin,</text>
<text x="29.2" y="143.1">RV1end</text>
<text x="37.4" y="143.1">stops</text>
<text x="54.5" y="143.1">10k</text>
<text x="59.1" y="143.1">lin,</text>
<text x="59.7" y="143.1">RV2end</text>
<text x="67.8" y="143.1">stops</text>
<text x="85" y="143.1">10k</text>
<text x="89.6" y="143.1">lin,</text>
<text x="90.2" y="143.1">RV3end</text>
<text x="98.3" y="143.1">stops</text>
<text x="115.4" y="143.1">10k</text>
<text x="120.1" y="143.1">lin,</text>
<text x="120.7" y="143.1">RV4end</text>
<text x="128.8" y="143.1">stops</text>
<text x="185.3" y="142.1">+3V3</text>
<text x="274.8" y="140.6">~{SDB}</text>
<text x="274.8" y="138">SCL</text>
<text x="289.1" y="143.1">OUT4</text>
<text x="289.1" y="138">OUT2</text>
<text x="289.1" y="140.6">OUT3</text>
<text x="312.9" y="140.6">GND</text>
<text x="325.6" y="140.3">+5V</text>
<text x="338.3" y="140.6">GND</text>
<text x="351" y="140.6">GND</text>
<text x="188.5" y="146.9">ADS1115IDGSR</text>
<text x="189.1" y="144.4">U1</text>
<text x="274.8" y="145.6">R_EXT</text>
<text x="289.1" y="145.6">OUT5</text>
<text x="289.1" y="148.2">OUT6</text>
<text x="32.9" y="150.5">+3V3</text>
<text x="63.4" y="150.5">+3V3</text>
<text x="93.9" y="150.5">+3V3</text>
<text x="124.4" y="150.5">+3V3</text>
<text x="180.8" y="155.8">AIN0</text>
<text x="184.4" y="153.3">ALERT/RDY</text>
<text x="188.8" y="151.7" transform="rotate(-90 188.8 151.7)">VDD</text>
<text x="289.1" y="150.7">OUT7</text>
<text x="289.1" y="153.3">OUT8</text>
<text x="289.1" y="155.8">OUT9</text>
<text x="180.8" y="158.3">AIN1</text>
<text x="180.8" y="160.9">AIN2</text>
<text x="191.3" y="160.9">SDA</text>
<text x="191.4" y="158.3">SCL</text>
<text x="287.9" y="158.3">OUT10</text>
<text x="287.9" y="160.9">OUT11</text>
<text x="46.6" y="163.8" transform="rotate(-90 46.6 163.8)">1kR1</text>
<text x="77.1" y="163.8" transform="rotate(-90 77.1 163.8)">1kR2</text>
<text x="107.5" y="163.8" transform="rotate(-90 107.5 163.8)">1kR3</text>
<text x="138" y="163.8" transform="rotate(-90 138 163.8)">1kR4</text>
<text x="180.8" y="163.4">AIN3</text>
<text x="188.8" y="164.6" transform="rotate(-90 188.8 164.6)">GND</text>
<text x="190" y="163.4">ADDR</text>
<text x="202.8" y="164.6" transform="rotate(-90 202.8 164.6)">GND</text>
<text x="287.9" y="163.4">OUT12</text>
<text x="287.9" y="166">OUT13</text>
<text x="185.9" y="172.3">GND</text>
<text x="215.8" y="171.3">+3V3</text>
<text x="287.9" y="168.5">OUT14</text>
<text x="287.9" y="171">OUT15</text>
<text x="287.9" y="173.6">OUT16</text>
<text x="313.6" y="169.3">D1</text>
<text x="336.5" y="169.3">D2</text>
<text x="359.3" y="169.3">D3</text>
<text x="382.2" y="169.3">D4</text>
<text x="55.2" y="176.1">C3</text>
<text x="85.7" y="176.1">C4</text>
<text x="116.1" y="176.1">C5</text>
<text x="146.6" y="176.1">C6</text>
<text x="217.7" y="176.1">C7</text>
<text x="285.3" y="179.8" transform="rotate(-90 285.3 179.8)">GND</text>
<text x="287.9" y="178.7">OUT18</text>
<text x="287.9" y="176.1">OUT17</text>
<text x="324.5" y="179.8" transform="rotate(-90 324.5 179.8)">+5V</text>
<text x="347.3" y="179.8" transform="rotate(-90 347.3 179.8)">+5V</text>
<text x="370.2" y="179.8" transform="rotate(-90 370.2 179.8)">+5V</text>
<text x="393" y="179.8" transform="rotate(-90 393 179.8)">+5V</text>
<text x="54" y="181.2">100n</text>
<text x="84.5" y="181.2">100n</text>
<text x="115" y="181.2">100n</text>
<text x="145.5" y="181.2">100n</text>
<text x="216.6" y="181.2">100n</text>
<text x="275.7" y="182.5">IS31FL3218-QFLS2-TR</text>
<text x="53.8" y="186.3">GND</text>
<text x="84.3" y="186.3">GND</text>
<text x="114.8" y="186.3">GND</text>
<text x="145.3" y="186.3">GND</text>
<text x="216.4" y="186.3">GND</text>
<text x="282.4" y="187.6">GND</text>
<text x="306" y="187.6">XL-1615RGBC-RF</text>
<text x="328.9" y="187.6">XL-1615RGBC-RF</text>
<text x="351.7" y="187.6">XL-1615RGBC-RF</text>
<text x="374.6" y="187.6">XL-1615RGBC-RF</text>
<text x="313.6" y="209.1">H1</text>
<text x="326.3" y="209.1">H2</text>
<text x="339" y="209.1">H3</text>
<text x="351.7" y="209.1">H4</text>
<text x="364.4" y="209.1">H5</text>
<text x="377.1" y="209.1">H6</text>
<text x="313.5" y="211">M2</text>
<text x="326.2" y="211">M2</text>
<text x="338.9" y="211">M2</text>
<text x="351.6" y="211">M2</text>
<text x="364.3" y="211">M2</text>
<text x="377" y="211">M2</text>
</g>
<g font-size="1.8" fill="#a90000">
<text x="46.9" y="37.8">1</text>
<text x="46.9" y="40.4">3</text>
<text x="55.8" y="37.8">2</text>
<text x="55.8" y="40.4">4</text>
<text x="123.1" y="37.8">1</text>
<text x="123.1" y="40.4">3</text>
<text x="132" y="37.8">2</text>
<text x="132" y="40.4">4</text>
<text x="263.9" y="42" transform="rotate(-90 263.9 42)">16</text>
<text x="46.9" y="42.9">5</text>
<text x="46.9" y="45.5">7</text>
<text x="55.8" y="42.9">6</text>
<text x="55.8" y="45.5">8</text>
<text x="123.1" y="42.9">5</text>
<text x="123.1" y="45.5">7</text>
<text x="132" y="42.9">6</text>
<text x="132" y="45.5">8</text>
<text x="220.4" y="42.6" transform="rotate(-90 220.4 42.6)">8</text>
<text x="223" y="42.6" transform="rotate(-90 223 42.6)">7</text>
<text x="225.5" y="42.6" transform="rotate(-90 225.5 42.6)">6</text>
<text x="228" y="42.6" transform="rotate(-90 228 42.6)">5</text>
<text x="252.7" y="45.5">10</text>
<text x="273.6" y="45.5">9</text>
<text x="46.3" y="50.5">11</text>
<text x="46.3" y="53.1">13</text>
<text x="46.9" y="48">9</text>
<text x="55.2" y="48">10</text>
<text x="55.2" y="50.5">12</text>
<text x="55.2" y="53.1">14</text>
<text x="122.5" y="50.5">11</text>
<text x="122.5" y="53.1">13</text>
<text x="123.1" y="48">9</text>
<text x="131.4" y="48">10</text>
<text x="131.4" y="50.5">12</text>
<text x="131.4" y="53.1">14</text>
<text x="220.4" y="50.2" transform="rotate(-90 220.4 50.2)">1</text>
<text x="223" y="50.2" transform="rotate(-90 223 50.2)">2</text>
<text x="225.5" y="50.2" transform="rotate(-90 225.5 50.2)">3</text>
<text x="228" y="50.2" transform="rotate(-90 228 50.2)">4</text>
<text x="252.7" y="48">11</text>
<text x="252.7" y="50.5">12</text>
<text x="252.7" y="53.1">13</text>
<text x="273.6" y="48">7</text>
<text x="252.7" y="55.6">14</text>
<text x="253.3" y="58.2">3</text>
<text x="253.3" y="60.7">4</text>
<text x="253.3" y="63.2">5</text>
<text x="253.3" y="65.8">6</text>
<text x="253.3" y="70.9">1</text>
<text x="253.3" y="75.9">2</text>
<text x="252.7" y="78.5">15</text>
<text x="263.9" y="84.5" transform="rotate(-90 263.9 84.5)">8</text>
<text x="284.2" y="131.5" transform="rotate(-90 284.2 131.5)">3</text>
<text x="272.3" y="134.4">5</text>
<text x="272.3" y="136.9">6</text>
<text x="295.2" y="134.4">7</text>
<text x="295.2" y="136.9">8</text>
<text x="35.3" y="139.8" transform="rotate(-90 35.3 139.8)">1</text>
<text x="38" y="142">2</text>
<text x="65.8" y="139.8" transform="rotate(-90 65.8 139.8)">1</text>
<text x="68.5" y="142">2</text>
<text x="96.3" y="139.8" transform="rotate(-90 96.3 139.8)">1</text>
<text x="99" y="142">2</text>
<text x="126.7" y="139.8" transform="rotate(-90 126.7 139.8)">1</text>
<text x="129.5" y="142">2</text>
<text x="271.7" y="139.4">24</text>
<text x="294.6" y="142">10</text>
<text x="295.2" y="139.4">9</text>
<text x="35.3" y="146.1" transform="rotate(-90 35.3 146.1)">3</text>
<text x="65.8" y="146.1" transform="rotate(-90 65.8 146.1)">3</text>
<text x="96.3" y="146.1" transform="rotate(-90 96.3 146.1)">3</text>
<text x="126.7" y="146.1" transform="rotate(-90 126.7 146.1)">3</text>
<text x="187.7" y="146.8" transform="rotate(-90 187.7 146.8)">8</text>
<text x="272.3" y="144.5">2</text>
<text x="294.6" y="144.5">11 OUT5</text>
<text x="294.6" y="144.5">11</text>
<text x="294.6" y="147.1">12</text>
<text x="294.6" y="149.6">13</text>
<text x="178.4" y="154.7">4</text>
<text x="196.1" y="152.1">2</text>
<text x="294.6" y="152.1">14</text>
<text x="294.6" y="154.7">15</text>
<text x="178.4" y="157.2">5</text>
<text x="178.4" y="159.8">6</text>
<text x="195.5" y="157.2">10</text>
<text x="196.1" y="159.8">9</text>
<text x="294.6" y="157.2">16</text>
<text x="294.6" y="159.8">17</text>
<text x="178.4" y="162.3">7</text>
<text x="187.7" y="167.1" transform="rotate(-90 187.7 167.1)">3</text>
<text x="196.1" y="162.3">1</text>
<text x="294.6" y="164.8">19</text>
<text x="294.6" y="167.4">20</text>
<text x="294.6" y="162.3">18</text>
<text x="294.6" y="169.9">21</text>
<text x="294.6" y="172.5">22</text>
<text x="294.6" y="175">23</text>
<text x="295.2" y="177.5">1</text>
<text x="310.4" y="174.7">1</text>
<text x="310.4" y="179.8">3</text>
<text x="318.1" y="179.8">2</text>
<text x="333.3" y="174.7">1</text>
<text x="333.3" y="179.8">3</text>
<text x="340.9" y="179.8">2</text>
<text x="356.2" y="174.7">1</text>
<text x="356.2" y="179.8">3</text>
<text x="363.8" y="179.8">2</text>
<text x="379" y="174.7">1</text>
<text x="379" y="179.8">3</text>
<text x="386.6" y="179.8">2</text>
<text x="284.2" y="182.3" transform="rotate(-90 284.2 182.3)">4</text>
<text x="310.4" y="184.9">4</text>
<text x="333.3" y="184.9">4</text>
<text x="356.2" y="184.9">4</text>
<text x="379" y="184.9">4</text>
</g>
<g font-size="1.8" fill="#0f0f0f">
<text x="42.6" y="47.9">~{INT}9</text>
<text x="118.8" y="47.9">~{INT}9</text>
<text x="276.9" y="45.4">SR_OUT</text>
<text x="37.4" y="50.5">~{SR_LOAD}</text>
<text x="38.4" y="53">SR_OUT 13</text>
<text x="58.4" y="53">SR_IN</text>
<text x="113.6" y="50.5">~{SR_LOAD}</text>
<text x="115.6" y="53">SR_M5</text>
<text x="134.6" y="53">SR_IN</text>
<text x="187.6" y="55.8" transform="rotate(-90 187.6 55.8)">BTN1</text>
<text x="202.9" y="55.8" transform="rotate(-90 202.9 55.8)">BTN2</text>
<text x="218.1" y="55.8" transform="rotate(-90 218.1 55.8)">BTN1</text>
<text x="220.6" y="55.8" transform="rotate(-90 220.6 55.8)">BTN2</text>
<text x="223.2" y="57.1" transform="rotate(-90 223.2 57.1)">SR_M5</text>
<text x="246.5" y="65.7">BTN1</text>
<text x="243.1" y="70.8">~{SR_LOAD}1</text>
<text x="244.2" y="75.9">SR_CLK</text>
<text x="314.6" y="128.3" transform="rotate(-90 314.6 128.3)">REXT</text>
<text x="327.3" y="128.3" transform="rotate(-90 327.3 128.3)">SDB</text>
<text x="268" y="134.3">SDA 5</text>
<text x="268.1" y="136.8">SCL 6</text>
<text x="295.2" y="134.4">7 OUT1</text>
<text x="295.2" y="136.9">8 OUT2</text>
<text x="38" y="142">2 POT1</text>
<text x="68.5" y="142">2 POT2</text>
<text x="99" y="142">2 POT3</text>
<text x="129.5" y="142">2 POT4</text>
<text x="267.8" y="139.4">SDB24</text>
<text x="295.2" y="139.4">9 OUT3</text>
<text x="267" y="144.4">REXT 2</text>
<text x="173.4" y="154.6">AIN0</text>
<text x="173.4" y="159.7">AIN2</text>
<text x="173.4" y="157.1">AIN1</text>
<text x="196.1" y="159.8">9 SDA</text>
<text x="36.9" y="162.2">POT1</text>
<text x="49.5" y="162.2">AIN0</text>
<text x="67.4" y="162.2">POT2</text>
<text x="80" y="162.2">AIN1</text>
<text x="97.9" y="162.2">POT3</text>
<text x="110.5" y="162.2">AIN2</text>
<text x="128.4" y="162.2">POT4</text>
<text x="141" y="162.2">AIN3</text>
<text x="173.4" y="162.2">AIN3</text>
<text x="55.5" y="174" transform="rotate(-90 55.5 174)">AIN0</text>
<text x="86" y="174" transform="rotate(-90 86 174)">AIN1</text>
<text x="116.5" y="174" transform="rotate(-90 116.5 174)">AIN2</text>
<text x="147" y="174" transform="rotate(-90 147 174)">AIN3</text>
<text x="304.8" y="172.4">OUT1</text>
<text x="327.7" y="172.4">OUT4</text>
<text x="350.6" y="172.4">OUT7</text>
<text x="372.2" y="172.4">OUT10</text>
<text x="304.8" y="177.5">OUT2</text>
<text x="327.7" y="177.5">OUT5</text>
<text x="350.6" y="177.5">OUT8</text>
<text x="372.2" y="177.5">OUT11</text>
<text x="304.8" y="182.5">OUT3</text>
<text x="327.7" y="182.5">OUT6</text>
<text x="350.6" y="182.5">OUT9</text>
<text x="372.2" y="182.5">OUT12</text>
</g>
</svg>
